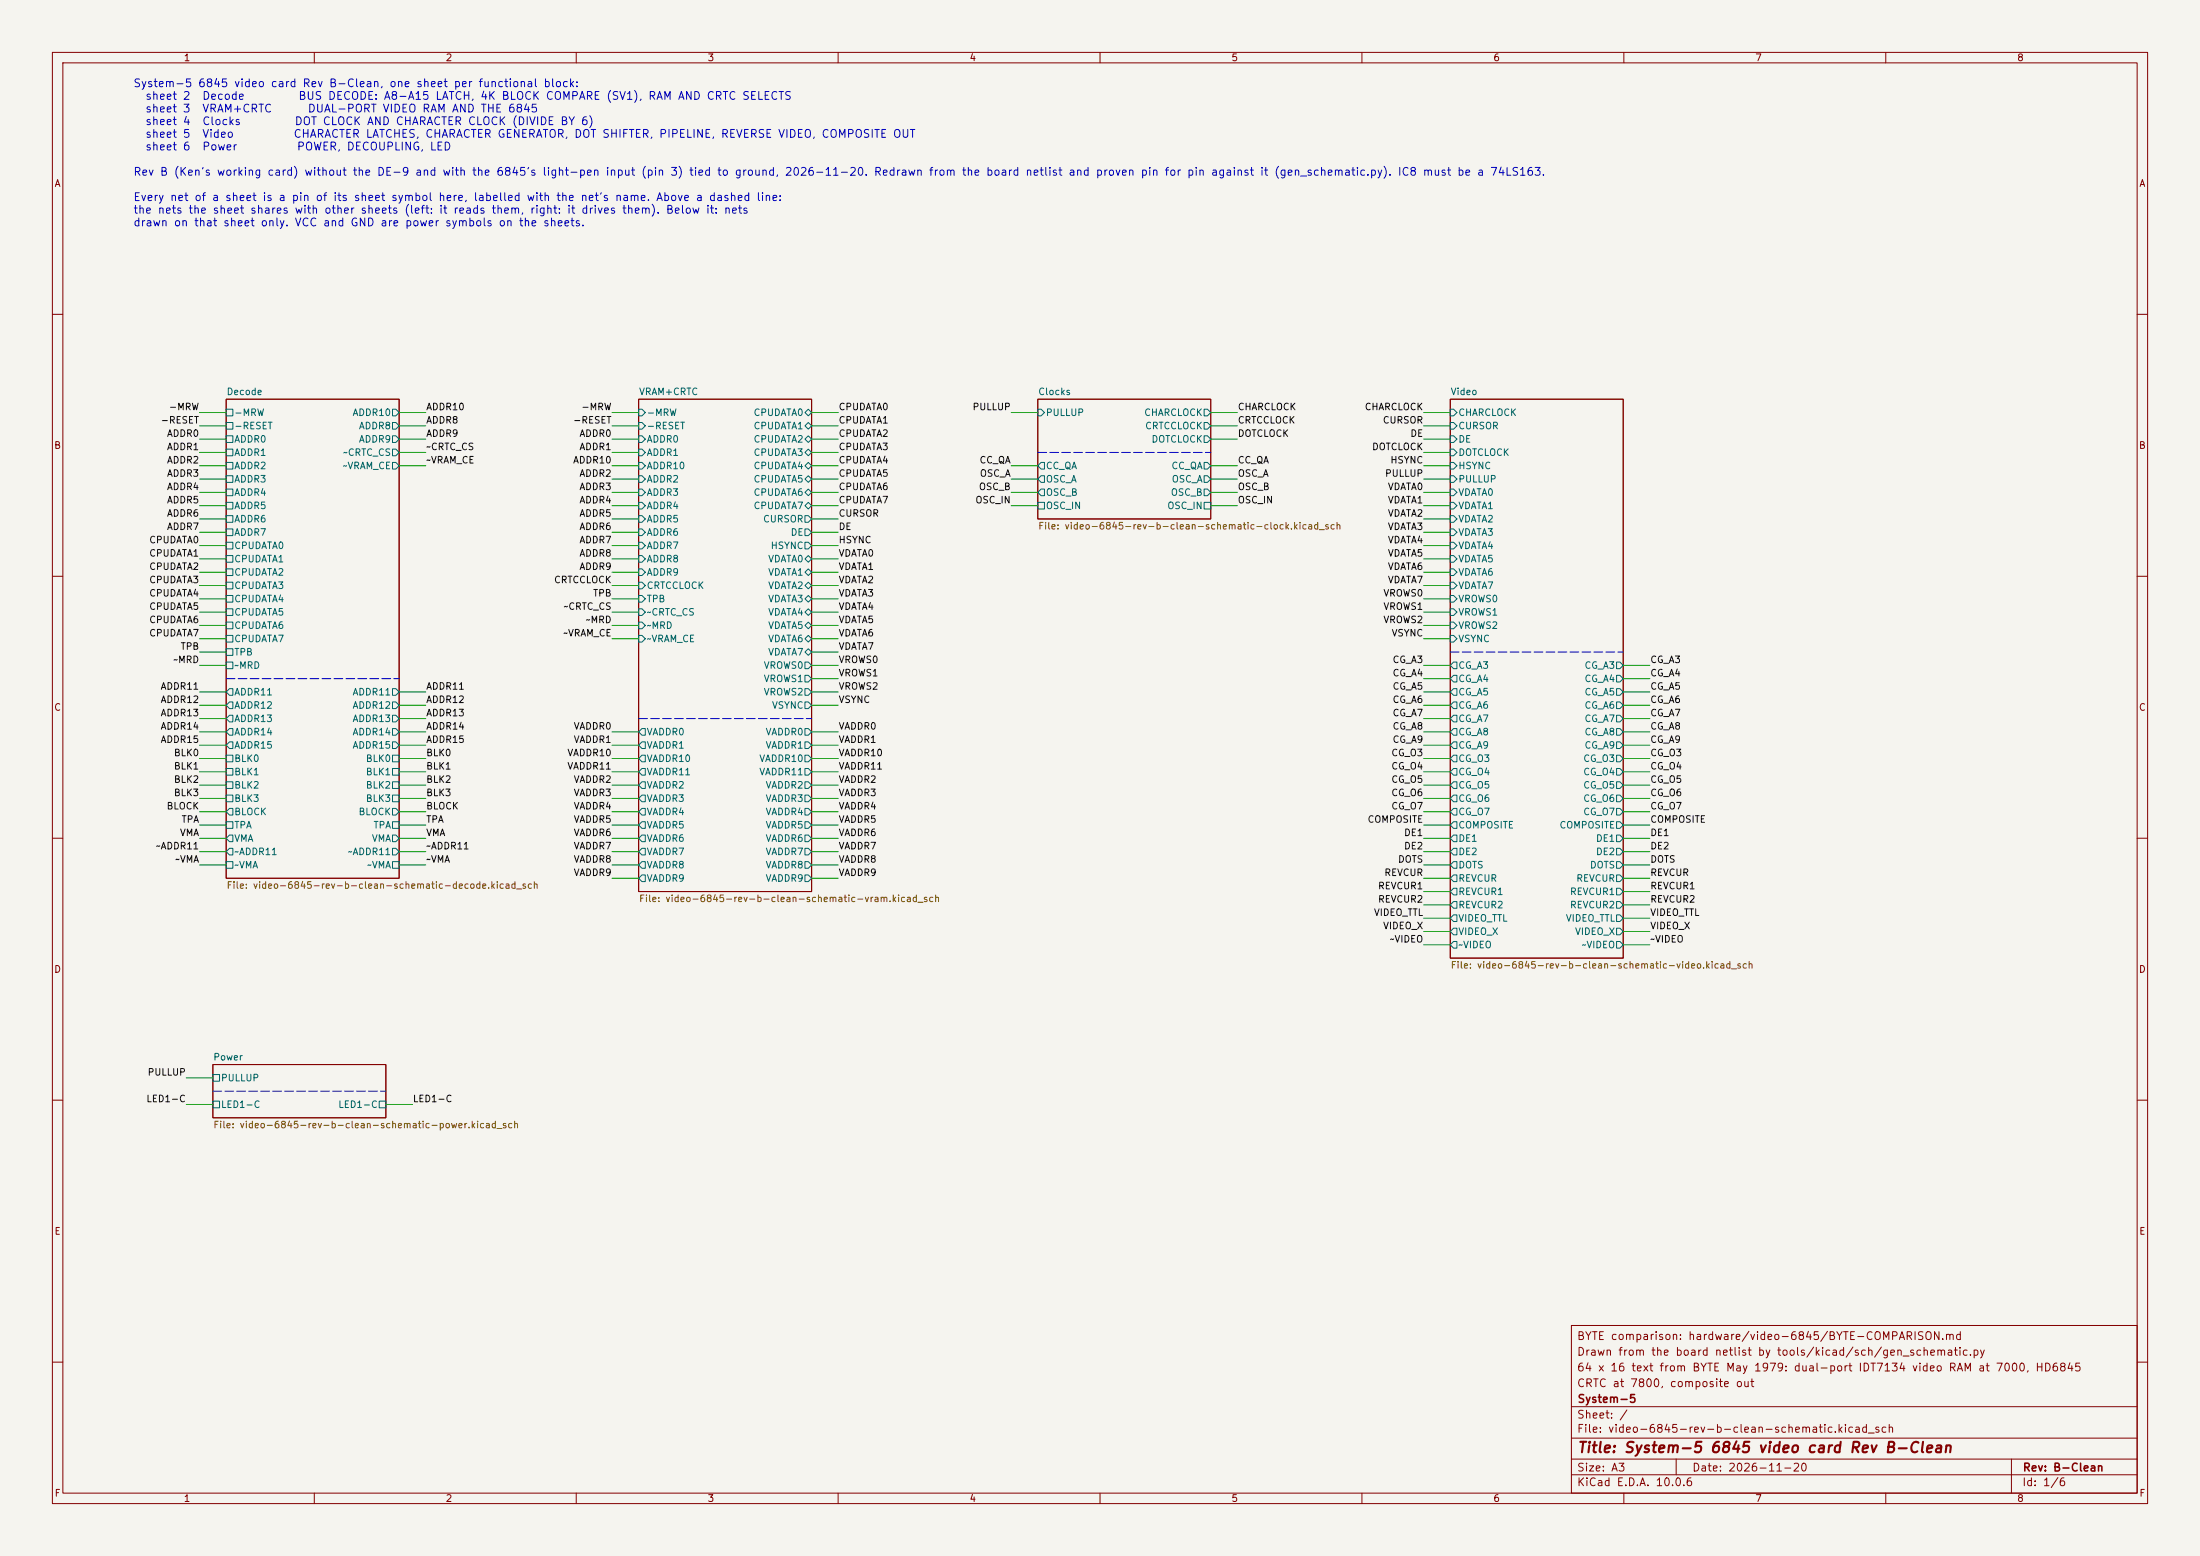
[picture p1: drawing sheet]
<svg xmlns="http://www.w3.org/2000/svg" width="420mm" height="297mm" viewBox="0 0 420 297" stroke-linecap="round" stroke-linejoin="round" font-family="sans-serif">
<path d="M0 0h420v297h-420z" fill="#f5f4ef" stroke="#f5f4ef" stroke-width=".19"/>
<g fill="none" stroke="#840000" stroke-width=".19">
<path d="M10 10h400v277h-400zM12 12h396v273h-396zM60 10v2M110 10v2M160 10v2M210 10v2M260 10v2M310 10v2M360 10v2M10 60h2M43.2 76.2h33v91.4h-33zM121.9 76.2h33v94h-33z"/>
<path d="M198.1 76.2h33v22.9h-33zM276.9 76.2h33v106.7h-33zM408 60h2M10 110h2M408 110h2M10 160h2M408 160h2M10 210h2M40.6 203.2h33.1v10.2h-33.1zM408 210h2M300 253h108v32h-108zM10 260h2"/>
<path d="M300 278.5h108M300 274.5h108M300 268.5h108M320 278.5v3M384 278.5v6.5M408 260h2M60 285v2M110 285v2M160 285v2M210 285v2M260 285v2M300 281.5h108"/>
<path d="M310 285v2M360 285v2"/>
</g>
<g fill="none" stroke="#006464" stroke-width=".19">
<path d="M43.2 78.1h1.2v1.3h-1.2zM74.9 78.1h.7l.6 .6-.6 .7h-.7zM121.9 78.1h.7l.6 .6-.6 .7h-.7zM153.7 78.7l.6-.6 .6 .6-.6 .7zM198.1 78.1h.7l.6 .6-.6 .7h-.7zM229.9 78.1h.6l.6 .6-.6 .7h-.6zM276.9 78.1h.6l.6 .6-.6 .7h-.6zM43.2 80.6h1.2v1.3h-1.2zM43.2 83.2h1.2v1.3h-1.2zM43.2 85.7h1.2v1.3h-1.2zM43.2 88.3h1.2v1.2h-1.2zM43.2 90.8h1.2v1.3h-1.2z"/>
<path d="M43.2 93.3h1.2v1.3h-1.2zM43.2 95.9h1.2v1.3h-1.2zM43.2 98.4h1.2v1.3h-1.2zM74.9 80.6h.7l.6 .7-.6 .6h-.7zM74.9 83.2h.7l.6 .6-.6 .7h-.7zM74.9 85.7h.7l.6 .7-.6 .6h-.7zM74.9 88.3h.7l.6 .6-.6 .6h-.7zM121.9 80.6h.7l.6 .7-.6 .6h-.7zM121.9 83.2h.7l.6 .6-.6 .7h-.7zM121.9 85.7h.7l.6 .7-.6 .6h-.7zM121.9 88.3h.7l.6 .6-.6 .6h-.7zM121.9 90.8h.7l.6 .6-.6 .7h-.7z"/>
<path d="M121.9 93.3h.7l.6 .7-.6 .6h-.7zM121.9 95.9h.7l.6 .6-.6 .7h-.7zM121.9 98.4h.7l.6 .7-.6 .6h-.7zM153.7 81.3l.6-.7 .6 .7-.6 .6zM153.7 86.4l.6-.7 .6 .7-.6 .6zM153.7 88.9l.6-.6 .6 .6-.6 .6zM153.7 91.4l.6-.6 .6 .6-.6 .7zM153.7 94l.6-.7 .6 .7-.6 .6zM153.7 96.5l.6-.6 .6 .6-.6 .7zM153.7 98.4h.6l.6 .7-.6 .6h-.6zM154.3 83.2l.6 .6-.6 .7-.6-.7zM198.1 91.4l.7-.6h.6v1.3h-.6z"/>
<path d="M198.1 94l.7-.7h.6v1.3h-.6zM198.1 95.9h1.3v1.3h-1.3zM198.8 88.3h.6v1.2h-.6l-.7-.6zM229.9 80.6h.6l.6 .7-.6 .6h-.6zM229.9 83.2h.6l.6 .6-.6 .7h-.6zM229.9 88.3h.6l.6 .6-.6 .6h-.6zM229.9 90.8h.6l.6 .6-.6 .7h-.6zM229.9 93.3h.6l.6 .7-.6 .6h-.6zM229.9 95.9h1.2v1.3h-1.2zM276.9 80.6h.6l.6 .7-.6 .6h-.6zM276.9 83.2h.6l.6 .6-.6 .7h-.6zM276.9 85.7h.6l.6 .7-.6 .6h-.6z"/>
<path d="M276.9 88.3h.6l.6 .6-.6 .6h-.6zM276.9 90.8h.6l.6 .6-.6 .7h-.6zM276.9 93.3h.6l.6 .7-.6 .6h-.6zM276.9 95.9h.6l.6 .6-.6 .7h-.6zM276.9 98.4h.6l.6 .7-.6 .6h-.6zM43.2 101h1.2v1.2h-1.2zM43.2 103.5h1.2v1.3h-1.2zM43.2 106h1.2v1.3h-1.2zM43.2 108.6h1.2v1.3h-1.2zM43.2 111.1h1.2v1.3h-1.2zM43.2 113.7h1.2v1.2h-1.2zM43.2 116.2h1.2v1.3h-1.2z"/>
<path d="M43.2 118.7h1.2v1.3h-1.2zM121.9 101h.7l.6 .6-.6 .6h-.7zM121.9 103.5h.7l.6 .6-.6 .7h-.7zM121.9 106h.7l.6 .7-.6 .6h-.7zM121.9 108.6h.7l.6 .6-.6 .7h-.7zM121.9 111.1h.7l.6 .7-.6 .6h-.7zM121.9 113.7h.7l.6 .6-.6 .6h-.7zM121.9 116.2h.7l.6 .6-.6 .7h-.7zM121.9 118.7h.7l.6 .7-.6 .6h-.7zM153.7 101h.6l.6 .6-.6 .6h-.6zM153.7 103.5h.6l.6 .6-.6 .7h-.6zM153.7 106.7l.6-.7 .6 .7-.6 .6z"/>
<path d="M153.7 109.2l.6-.6 .6 .6-.6 .7zM153.7 111.8l.6-.7 .6 .7-.6 .6zM153.7 114.3l.6-.6 .6 .6-.6 .6zM153.7 116.8l.6-.6 .6 .6-.6 .7zM153.7 119.4l.6-.7 .6 .7-.6 .6zM276.9 101h.6l.6 .6-.6 .6h-.6zM276.9 103.5h.6l.6 .6-.6 .7h-.6zM276.9 106h.6l.6 .7-.6 .6h-.6zM276.9 108.6h.6l.6 .6-.6 .7h-.6zM276.9 111.1h.6l.6 .7-.6 .6h-.6zM276.9 113.7h.6l.6 .6-.6 .6h-.6zM276.9 116.2h.6l.6 .6-.6 .7h-.6z"/>
<path d="M276.9 118.7h.6l.6 .7-.6 .6h-.6zM43.2 121.3h1.2v1.3h-1.2zM43.2 123.8h1.2v1.3h-1.2zM43.2 126.4h1.2v1.2h-1.2zM43.8 131.4h.6v1.3h-.6l-.6-.6zM43.8 134h.6v1.3h-.6l-.6-.7zM43.8 136.5h.6v1.3h-.6l-.6-.6zM43.8 139.1h.6v1.2h-.6l-.6-.6zM74.9 131.4h.7l.6 .7-.6 .6h-.7zM74.9 134h.7l.6 .6-.6 .7h-.7zM74.9 136.5h.7l.6 .7-.6 .6h-.7zM74.9 139.1h.7l.6 .6-.6 .6h-.7z"/>
<path d="M121.9 121.3h.7l.6 .6-.6 .7h-.7zM122.6 139.1h.6v1.2h-.6l-.7-.6zM153.7 121.9l.6-.6 .6 .6-.6 .7zM153.7 126.4h.6l.6 .6-.6 .6h-.6zM153.7 128.9h.6l.6 .6-.6 .7h-.6zM153.7 131.4h.6l.6 .7-.6 .6h-.6zM153.7 134h.6l.6 .6-.6 .7h-.6zM153.7 139.1h.6l.6 .6-.6 .6h-.6zM154.3 123.8l.6 .7-.6 .6-.6-.6zM276.9 121.3h.6l.6 .6-.6 .7h-.6zM277.5 126.4h.6v1.2h-.6l-.6-.6zM277.5 128.9h.6v1.3h-.6l-.6-.7z"/>
<path d="M277.5 131.4h.6v1.3h-.6l-.6-.6zM277.5 134h.6v1.3h-.6l-.6-.7zM277.5 136.5h.6v1.3h-.6l-.6-.6zM277.5 139.1h.6v1.2h-.6l-.6-.6zM308.6 126.4h.6l.7 .6-.7 .6h-.6zM308.6 128.9h.6l.7 .6-.7 .7h-.6zM308.6 131.4h.6l.7 .7-.7 .6h-.6zM308.6 134h.6l.7 .6-.7 .7h-.6zM308.6 136.5h.6l.7 .7-.7 .6h-.6zM308.6 139.1h.6l.7 .6-.7 .6h-.6zM43.2 144.1h1.2v1.3h-1.2zM43.2 146.7h1.2v1.3h-1.2z"/>
<path d="M43.2 149.2h1.2v1.3h-1.2zM43.2 151.8h1.2v1.2h-1.2zM43.2 156.8h1.2v1.3h-1.2zM43.8 141.6h.6v1.3h-.6l-.6-.7zM43.8 154.3h.6v1.3h-.6l-.6-.7zM43.8 159.4h.6v1.3h-.6l-.6-.7zM74.9 141.6h.7l.6 .6-.6 .7h-.7zM74.9 144.1h1.3v1.3h-1.3zM74.9 146.7h1.3v1.3h-1.3zM74.9 149.2h1.3v1.3h-1.3zM74.9 151.8h1.3v1.2h-1.3zM74.9 154.3h.7l.6 .6-.6 .7h-.7z"/>
<path d="M74.9 156.8h1.3v1.3h-1.3zM74.9 159.4h.7l.6 .6-.6 .7h-.7zM121.9 142.2l.7-.6h.6v1.3h-.6zM121.9 154.9l.7-.6h.6v1.3h-.6zM122.6 144.1h.6v1.3h-.6l-.7-.6zM122.6 146.7h.6v1.3h-.6l-.7-.7zM122.6 149.2h.6v1.3h-.6l-.7-.6zM122.6 151.8h.6v1.2h-.6l-.7-.6zM122.6 156.8h.6v1.3h-.6l-.7-.6zM122.6 159.4h.6v1.3h-.6l-.7-.7zM153.7 141.6h.6l.6 .6-.6 .7h-.6zM153.7 144.1h.6l.6 .7-.6 .6h-.6z"/>
<path d="M153.7 146.7h.6l.6 .6-.6 .7h-.6zM153.7 149.2h.6l.6 .7-.6 .6h-.6zM153.7 151.8h.6l.6 .6-.6 .6h-.6zM153.7 154.3h.6l.6 .6-.6 .7h-.6zM153.7 156.8h.6l.6 .7-.6 .6h-.6zM153.7 159.4h.6l.6 .6-.6 .7h-.6zM277.5 141.6h.6v1.3h-.6l-.6-.7zM277.5 144.1h.6v1.3h-.6l-.6-.6zM277.5 146.7h.6v1.3h-.6l-.6-.7zM277.5 149.2h.6v1.3h-.6l-.6-.6zM277.5 151.8h.6v1.2h-.6l-.6-.6zM277.5 154.3h.6v1.3h-.6l-.6-.7z"/>
<path d="M277.5 156.8h.6v1.3h-.6l-.6-.6zM277.5 159.4h.6v1.3h-.6l-.6-.7zM308.6 141.6h.6l.7 .6-.7 .7h-.6zM308.6 144.1h.6l.7 .7-.7 .6h-.6zM308.6 146.7h.6l.7 .6-.7 .7h-.6zM308.6 149.2h.6l.7 .7-.7 .6h-.6zM308.6 151.8h.6l.7 .6-.7 .6h-.6zM308.6 154.3h.6l.7 .6-.7 .7h-.6zM308.6 156.8h.6l.7 .7-.7 .6h-.6zM308.6 159.4h.6l.7 .6-.7 .7h-.6zM43.2 164.5h1.2v1.2h-1.2zM43.8 161.9h.6v1.3h-.6l-.6-.6z"/>
<path d="M74.9 161.9h.7l.6 .7-.6 .6h-.7zM74.9 164.5h1.3v1.2h-1.3zM122.6 161.9h.6v1.3h-.6l-.7-.6zM122.6 164.5h.6v1.2h-.6l-.7-.6zM122.6 167h.6v1.3h-.6l-.7-.7zM153.7 161.9h.6l.6 .7-.6 .6h-.6zM153.7 164.5h.6l.6 .6-.6 .6h-.6zM153.7 167h.6l.6 .6-.6 .7h-.6zM277.5 161.9h.6v1.3h-.6l-.6-.6zM277.5 164.5h.6v1.2h-.6l-.6-.6zM277.5 167h.6v1.3h-.6l-.6-.7zM277.5 169.5h.6v1.3h-.6l-.6-.6z"/>
<path d="M277.5 172.1h.6v1.3h-.6l-.6-.7zM277.5 174.6h.6v1.3h-.6l-.6-.6zM277.5 177.2h.6v1.2h-.6l-.6-.6zM277.5 179.7h.6v1.3h-.6l-.6-.7zM308.6 161.9h.6l.7 .7-.7 .6h-.6zM308.6 164.5h.6l.7 .6-.7 .6h-.6zM308.6 167h.6l.7 .6-.7 .7h-.6zM308.6 169.5h.6l.7 .7-.7 .6h-.6zM308.6 172.1h.6l.7 .6-.7 .7h-.6zM308.6 174.6h.6l.7 .7-.7 .6h-.6zM308.6 177.2h.6l.7 .6-.7 .6h-.6zM308.6 179.7h.6l.7 .6-.7 .7h-.6z"/>
<path d="M40.6 205.1h1.3v1.3h-1.3zM40.6 210.2h1.3v1.3h-1.3zM72.4 210.2h1.3v1.3h-1.3z"/>
</g>
<path d="M198.1 86.4h33M43.2 129.5h33M121.9 137.2h33M276.9 124.5h33M40.6 208.3h33.1" fill="none" stroke="#0000c2" stroke-width=".19" stroke-dasharray="1.7 .6"/>
<g fill="none" stroke="#009600" stroke-width=".19">
<path d="M38.1 78.7h5.1M76.2 78.7h5.1M116.8 78.7h5.1M154.9 78.7h5.1M193 78.7h5.1M231.1 78.7h5.1M271.8 78.7h5.1M38.1 99.1h5.1M38.1 96.5h5.1M38.1 94h5.1M38.1 91.4h5.1M38.1 88.9h5.1"/>
<path d="M38.1 86.4h5.1M38.1 83.8h5.1M38.1 81.3h5.1M76.2 88.9h5.1M76.2 86.4h5.1M76.2 83.8h5.1M76.2 81.3h5.1M116.8 99.1h5.1M116.8 96.5h5.1M116.8 94h5.1M116.8 91.4h5.1M116.8 88.9h5.1"/>
<path d="M116.8 86.4h5.1M116.8 83.8h5.1M116.8 81.3h5.1M154.9 99.1h5.1M154.9 96.5h5.1M154.9 94h5.1M154.9 91.4h5.1M154.9 88.9h5.1M154.9 86.4h5.1M154.9 83.8h5.1M154.9 81.3h5.1M193 96.5h5.1"/>
<path d="M193 94h5.1M193 91.4h5.1M193 88.9h5.1M231.1 96.5h5.1M231.1 94h5.1M231.1 91.4h5.1M231.1 88.9h5.1M231.1 83.8h5.1M231.1 81.3h5.1M271.8 99.1h5.1M271.8 96.5h5.1M271.8 94h5.1"/>
<path d="M271.8 91.4h5.1M271.8 88.9h5.1M271.8 86.4h5.1M271.8 83.8h5.1M271.8 81.3h5.1M38.1 119.4h5.1M38.1 114.3h5.1M38.1 111.8h5.1M38.1 109.2h5.1M38.1 106.7h5.1M38.1 101.6h5.1M38.1 104.1h5.1"/>
<path d="M38.1 116.8h5.1M116.8 119.4h5.1M116.8 114.3h5.1M116.8 111.8h5.1M116.8 109.2h5.1M116.8 106.7h5.1M116.8 101.6h5.1M116.8 104.1h5.1M116.8 116.8h5.1M154.9 119.4h5.1M154.9 114.3h5.1M154.9 111.8h5.1"/>
<path d="M154.9 109.2h5.1M154.9 106.7h5.1M154.9 101.6h5.1M154.9 104.1h5.1M154.9 116.8h5.1M271.8 119.4h5.1M271.8 114.3h5.1M271.8 111.8h5.1M271.8 109.2h5.1M271.8 106.7h5.1M271.8 101.6h5.1M271.8 104.1h5.1"/>
<path d="M271.8 116.8h5.1M38.1 121.9h5.1M38.1 124.5h5.1M38.1 127h5.1M38.1 132.1h5.1M38.1 134.6h5.1M38.1 139.7h5.1M38.1 137.2h5.1M76.2 132.1h5.1M76.2 134.6h5.1M76.2 139.7h5.1M76.2 137.2h5.1"/>
<path d="M116.8 121.9h5.1M116.8 139.7h5.1M154.9 121.9h5.1M154.9 124.5h5.1M154.9 127h5.1M154.9 129.5h5.1M154.9 132.1h5.1M154.9 134.6h5.1M154.9 139.7h5.1M271.8 121.9h5.1M271.8 127h5.1M271.8 129.5h5.1"/>
<path d="M271.8 132.1h5.1M271.8 134.6h5.1M271.8 139.7h5.1M271.8 137.2h5.1M309.9 127h5.1M309.9 129.5h5.1M309.9 132.1h5.1M309.9 134.6h5.1M309.9 139.7h5.1M309.9 137.2h5.1M38.1 142.2h5.1M38.1 144.8h5.1"/>
<path d="M38.1 147.3h5.1M38.1 149.9h5.1M38.1 152.4h5.1M38.1 154.9h5.1M38.1 157.5h5.1M76.2 142.2h5.1M76.2 144.8h5.1M76.2 147.3h5.1M76.2 149.9h5.1M76.2 152.4h5.1M76.2 154.9h5.1M76.2 157.5h5.1"/>
<path d="M116.8 142.2h5.1M116.8 144.8h5.1M116.8 147.3h5.1M116.8 149.9h5.1M116.8 152.4h5.1M116.8 154.9h5.1M116.8 157.5h5.1M154.9 142.2h5.1M154.9 144.8h5.1M154.9 147.3h5.1M154.9 149.9h5.1M154.9 152.4h5.1"/>
<path d="M154.9 154.9h5.1M154.9 157.5h5.1M271.8 142.2h5.1M271.8 144.8h5.1M271.8 147.3h5.1M271.8 149.9h5.1M271.8 152.4h5.1M271.8 154.9h5.1M271.8 157.5h5.1M309.9 142.2h5.1M309.9 144.8h5.1M309.9 147.3h5.1"/>
<path d="M309.9 149.9h5.1M309.9 152.4h5.1M309.9 154.9h5.1M309.9 157.5h5.1M38.1 160h5.1M38.1 162.6h5.1M38.1 165.1h5.1M76.2 160h5.1M76.2 162.6h5.1M76.2 165.1h5.1M116.8 160h5.1M116.8 162.6h5.1"/>
<path d="M116.8 165.1h5.1M116.8 167.6h5.1M154.9 160h5.1M154.9 162.6h5.1M154.9 165.1h5.1M154.9 167.6h5.1M271.8 160h5.1M271.8 162.6h5.1M271.8 165.1h5.1M271.8 167.6h5.1M271.8 170.2h5.1M271.8 172.7h5.1"/>
<path d="M271.8 175.3h5.1M271.8 177.8h5.1M309.9 160h5.1M309.9 162.6h5.1M309.9 165.1h5.1M309.9 167.6h5.1M309.9 170.2h5.1M309.9 172.7h5.1M309.9 175.3h5.1M309.9 177.8h5.1M271.8 180.3h5.1M309.9 180.3h5.1"/>
<path d="M35.6 210.8h5M35.6 205.7h5M73.7 210.8h5"/>
</g>
<text font-size="2" fill="#840000" x="301" y="277.8">Title: System-5 6845 video card Rev B-Clean</text>
<g font-size="1.5" fill="#0000c2">
<text x="25.4" y="17">System-5 6845 video card Rev B-Clean, one sheet per functional block:</text>
<text x="27.6" y="19.4">sheet 2</text>
<text x="27.6" y="21.8">sheet 3</text>
<text x="38.5" y="19.4">Decode</text>
<text x="38.5" y="21.8">VRAM+CRTC</text>
<text x="56.9" y="19.4">BUS DECODE: A8-A15 LATCH, 4K BLOCK COMPARE (SV1), RAM AND CRTC SELECTS</text>
<text x="58.6" y="21.8">DUAL-PORT VIDEO RAM AND THE 6845</text>
<text x="27.6" y="24.3">sheet 4</text>
<text x="27.6" y="26.7">sheet 5</text>
<text x="27.6" y="29.1">sheet 6</text>
<text x="38.5" y="24.3">Clocks</text>
<text x="38.5" y="26.7">Video</text>
<text x="38.5" y="29.1">Power</text>
<text x="55.9" y="26.7">CHARACTER LATCHES, CHARACTER GENERATOR, DOT SHIFTER, PIPELINE, REVERSE VIDEO, COMPOSITE OUT</text>
<text x="56.1" y="24.3">DOT CLOCK AND CHARACTER CLOCK (DIVIDE BY 6)</text>
<text x="56.6" y="29.1">POWER, DECOUPLING, LED</text>
<text x="25.4" y="33.9">Rev B (Ken's working card) without the DE-9 and with the 6845's light-pen input (pin 3) tied to ground, 2026-11-20. Redrawn from the board netlist and proven pin for pin against it (gen_schematic.py). IC8 must be a 74LS163.</text>
<text x="25.4" y="38.7">Every net of a sheet is a pin of its sheet symbol here, labelled with the net's name. Above a dashed line:</text>
<text x="25.4" y="41.2">the nets the sheet shares with other sheets (left: it reads them, right: it drives them). Below it: nets</text>
<text x="25.4" y="43.6">drawn on that sheet only. VCC and GND are power symbols on the sheets.</text>
</g>
<g font-size="1.5" fill="#840000">
<text x="300.9" y="256.1">BYTE comparison: hardware/video-6845/BYTE-COMPARISON.md</text>
<text x="300.9" y="262.1">64 x 16 text from BYTE May 1979: dual-port IDT7134 video RAM at 7000, HD6845</text>
<text x="300.9" y="259.1">Drawn from the board netlist by tools/kicad/sch/gen_schematic.py</text>
<text x="300.9" y="265.1">CRTC at 7800, composite out</text>
<text x="301" y="268.1">System-5</text>
<text x="300.9" y="273.8">File: video-6845-rev-b-clean-schematic.kicad_sch</text>
<text x="300.9" y="271.1">Sheet: /</text>
<text x="300.9" y="281.2">Size: A3</text>
<text x="322.9" y="281.2">Date: 2026-11-20</text>
<text x="386" y="281.2">Rev: B-Clean</text>
<text x="300.9" y="284">KiCad E.D.A. 10.0.6</text>
<text x="385.9" y="284">Id: 1/6</text>
</g>
<g font-size="1.3" fill="#840000">
<text x="35" y="12">1</text>
<text x="85" y="12">2</text>
<text x="135" y="12">3</text>
<text x="185" y="12">4</text>
<text x="235" y="12">5</text>
<text x="285" y="12">6</text>
<text x="335" y="12">7</text>
<text x="385" y="12">8</text>
<text x="10.3" y="36">A</text>
<text x="408.3" y="36">A</text>
<text x="10.2" y="86">B</text>
<text x="408.2" y="86">B</text>
<text x="10.2" y="136">C</text>
<text x="408.2" y="136">C</text>
<text x="10.2" y="186">D</text>
<text x="408.2" y="186">D</text>
<text x="10.3" y="236">E</text>
<text x="408.3" y="236">E</text>
<text x="10.3" y="286">F</text>
<text x="35" y="287">1</text>
<text x="85" y="287">2</text>
<text x="135" y="287">3</text>
<text x="185" y="287">4</text>
<text x="235" y="287">5</text>
<text x="285" y="287">6</text>
<text x="335" y="287">7</text>
<text x="385" y="287">8</text>
<text x="408.3" y="286">F</text>
</g>
<g font-size="1.3" fill="#006464">
<text x="43.2" y="75.7">Decode</text>
<text x="121.9" y="75.7">VRAM+CRTC</text>
<text x="198.1" y="75.7">Clocks</text>
<text x="276.8" y="75.7">Video</text>
<text x="44.6" y="79.7">-MRW</text>
<text x="44.6" y="82.2">-RESET</text>
<text x="67.2" y="79.7">ADDR10</text>
<text x="68.4" y="82.2">ADDR8</text>
<text x="123.4" y="79.7">-MRW</text>
<text x="123.4" y="82.2">-RESET</text>
<text x="143.8" y="79.7">CPUDATA0</text>
<text x="143.8" y="82.2">CPUDATA1</text>
<text x="199.6" y="79.7">PULLUP</text>
<text x="218.3" y="79.7">CHARCLOCK</text>
<text x="218.5" y="82.2">CRTCCLOCK</text>
<text x="278.3" y="79.7">CHARCLOCK</text>
<text x="278.3" y="82.2">CURSOR</text>
<text x="44.6" y="84.8">ADDR0</text>
<text x="44.6" y="87.3">ADDR1</text>
<text x="44.6" y="89.9">ADDR2</text>
<text x="65.3" y="89.9">~VRAM_CE</text>
<text x="65.4" y="87.3">~CRTC_CS</text>
<text x="68.4" y="84.8">ADDR9</text>
<text x="123.4" y="84.8">ADDR0</text>
<text x="123.4" y="87.3">ADDR1</text>
<text x="123.4" y="89.9">ADDR10</text>
<text x="143.8" y="84.8">CPUDATA2</text>
<text x="143.8" y="87.3">CPUDATA3</text>
<text x="143.8" y="89.9">CPUDATA4</text>
<text x="199.6" y="89.9">CC_QA</text>
<text x="219.7" y="84.8">DOTCLOCK</text>
<text x="223.5" y="89.9">CC_QA</text>
<text x="278.3" y="84.8">DE</text>
<text x="278.3" y="87.3">DOTCLOCK</text>
<text x="278.3" y="89.9">HSYNC</text>
<text x="44.6" y="92.4">ADDR3</text>
<text x="44.6" y="94.9">ADDR4</text>
<text x="123.4" y="92.4">ADDR2</text>
<text x="123.4" y="94.9">ADDR3</text>
<text x="143.8" y="92.4">CPUDATA5</text>
<text x="143.8" y="94.9">CPUDATA6</text>
<text x="199.6" y="92.4">OSC_A</text>
<text x="199.6" y="94.9">OSC_B</text>
<text x="223.4" y="94.9">OSC_B</text>
<text x="223.6" y="92.4">OSC_A</text>
<text x="278.3" y="92.4">PULLUP</text>
<text x="278.3" y="94.9">VDATA0</text>
<text x="44.6" y="97.5">ADDR5</text>
<text x="44.6" y="100">ADDR6</text>
<text x="123.4" y="97.5">ADDR4</text>
<text x="123.4" y="100">ADDR5</text>
<text x="143.8" y="97.5">CPUDATA7</text>
<text x="145.6" y="100">CURSOR</text>
<text x="199.6" y="97.5">OSC_IN</text>
<text x="222.7" y="97.5">OSC_IN</text>
<text x="278.3" y="97.5">VDATA1</text>
<text x="278.3" y="100">VDATA2</text>
<text x="44.6" y="102.6">ADDR7</text>
<text x="44.6" y="105.1">CPUDATA0</text>
<text x="44.6" y="107.6">CPUDATA1</text>
<text x="123.4" y="102.6">ADDR6</text>
<text x="123.4" y="105.1">ADDR7</text>
<text x="123.4" y="107.6">ADDR8</text>
<text x="146.5" y="107.6">VDATA0</text>
<text x="147" y="105.1">HSYNC</text>
<text x="150.8" y="102.6">DE</text>
<text x="278.3" y="102.6">VDATA3</text>
<text x="278.3" y="105.1">VDATA4</text>
<text x="278.3" y="107.6">VDATA5</text>
<text x="44.6" y="110.2">CPUDATA2</text>
<text x="44.6" y="112.7">CPUDATA3</text>
<text x="123.4" y="110.2">ADDR9</text>
<text x="123.4" y="112.7">CRTCCLOCK</text>
<text x="146.5" y="110.2">VDATA1</text>
<text x="146.5" y="112.7">VDATA2</text>
<text x="278.3" y="110.2">VDATA6</text>
<text x="278.3" y="112.7">VDATA7</text>
<text x="44.6" y="115.3">CPUDATA4</text>
<text x="44.6" y="117.8">CPUDATA5</text>
<text x="123.4" y="115.3">TPB</text>
<text x="123.4" y="117.8">~CRTC_CS</text>
<text x="146.5" y="115.3">VDATA3</text>
<text x="146.5" y="117.8">VDATA4</text>
<text x="278.3" y="115.3">VROWS0</text>
<text x="278.3" y="117.8">VROWS1</text>
<text x="44.6" y="120.3">CPUDATA6</text>
<text x="44.6" y="122.9">CPUDATA7</text>
<text x="44.6" y="125.4">TPB</text>
<text x="123.4" y="120.3">~MRD</text>
<text x="123.4" y="122.9">~VRAM_CE</text>
<text x="146.5" y="120.3">VDATA5</text>
<text x="146.5" y="122.9">VDATA6</text>
<text x="146.5" y="125.4">VDATA7</text>
<text x="278.3" y="120.3">VROWS2</text>
<text x="278.3" y="122.9">VSYNC</text>
<text x="44.6" y="128">~MRD</text>
<text x="145.7" y="128">VROWS0</text>
<text x="145.7" y="130.5">VROWS1</text>
<text x="278.3" y="128">CG_A3</text>
<text x="278.3" y="130.5">CG_A4</text>
<text x="302.4" y="128">CG_A3</text>
<text x="302.4" y="130.5">CG_A4</text>
<text x="44.6" y="133">ADDR11</text>
<text x="44.6" y="135.6">ADDR12</text>
<text x="67.2" y="133">ADDR11</text>
<text x="67.2" y="135.6">ADDR12</text>
<text x="145.7" y="133">VROWS2</text>
<text x="147.3" y="135.6">VSYNC</text>
<text x="278.3" y="133">CG_A5</text>
<text x="278.3" y="135.6">CG_A6</text>
<text x="302.4" y="133">CG_A5</text>
<text x="302.4" y="135.6">CG_A6</text>
<text x="44.6" y="138.1">ADDR13</text>
<text x="44.6" y="140.7">ADDR14</text>
<text x="44.6" y="143.2">ADDR15</text>
<text x="67.2" y="138.1">ADDR13</text>
<text x="67.2" y="140.7">ADDR14</text>
<text x="67.2" y="143.2">ADDR15</text>
<text x="123.4" y="140.7">VADDR0</text>
<text x="123.4" y="143.2">VADDR1</text>
<text x="146.1" y="140.7">VADDR0</text>
<text x="146.1" y="143.2">VADDR1</text>
<text x="278.3" y="138.1">CG_A7</text>
<text x="278.3" y="140.7">CG_A8</text>
<text x="278.3" y="143.2">CG_A9</text>
<text x="302.4" y="138.1">CG_A7</text>
<text x="302.4" y="140.7">CG_A8</text>
<text x="302.4" y="143.2">CG_A9</text>
<text x="44.6" y="145.7">BLK0</text>
<text x="44.6" y="148.3">BLK1</text>
<text x="69.7" y="145.7">BLK0</text>
<text x="69.7" y="148.3">BLK1</text>
<text x="123.4" y="145.7">VADDR10</text>
<text x="123.4" y="148.3">VADDR11</text>
<text x="144.8" y="145.7">VADDR10</text>
<text x="144.8" y="148.3">VADDR11</text>
<text x="278.3" y="145.7">CG_O3</text>
<text x="278.3" y="148.3">CG_O4</text>
<text x="302.1" y="145.7">CG_O3</text>
<text x="302.1" y="148.3">CG_O4</text>
<text x="44.6" y="150.8">BLK2</text>
<text x="44.6" y="153.4">BLK3</text>
<text x="44.6" y="155.9">BLOCK</text>
<text x="68.3" y="155.9">BLOCK</text>
<text x="69.7" y="150.8">BLK2</text>
<text x="69.7" y="153.4">BLK3</text>
<text x="123.4" y="150.8">VADDR2</text>
<text x="123.4" y="153.4">VADDR3</text>
<text x="123.4" y="155.9">VADDR4</text>
<text x="146.1" y="150.8">VADDR2</text>
<text x="146.1" y="153.4">VADDR3</text>
<text x="146.1" y="155.9">VADDR4</text>
<text x="278.3" y="150.8">CG_O5</text>
<text x="278.3" y="153.4">CG_O6</text>
<text x="278.3" y="155.9">CG_O7</text>
<text x="302.1" y="150.8">CG_O5</text>
<text x="302.1" y="153.4">CG_O6</text>
<text x="302.1" y="155.9">CG_O7</text>
<text x="44.6" y="158.4">TPA</text>
<text x="44.6" y="161">VMA</text>
<text x="70.9" y="161">VMA</text>
<text x="71.2" y="158.4">TPA</text>
<text x="123.4" y="158.4">VADDR5</text>
<text x="123.4" y="161">VADDR6</text>
<text x="146.1" y="158.4">VADDR5</text>
<text x="146.1" y="161">VADDR6</text>
<text x="278.3" y="158.4">COMPOSITE</text>
<text x="278.3" y="161">DE1</text>
<text x="297.6" y="158.4">COMPOSITE</text>
<text x="304.6" y="161">DE1</text>
<text x="44.6" y="163.5">~ADDR11</text>
<text x="44.6" y="166.1">~VMA</text>
<text x="66.3" y="163.5">~ADDR11</text>
<text x="70" y="166.1">~VMA</text>
<text x="123.4" y="163.5">VADDR7</text>
<text x="123.4" y="166.1">VADDR8</text>
<text x="146.1" y="163.5">VADDR7</text>
<text x="146.1" y="166.1">VADDR8</text>
<text x="278.3" y="163.5">DE2</text>
<text x="278.3" y="166.1">DOTS</text>
<text x="303.4" y="166.1">DOTS</text>
<text x="304.6" y="163.5">DE2</text>
<text x="123.4" y="168.6">VADDR9</text>
<text x="146.1" y="168.6">VADDR9</text>
<text x="278.3" y="168.6">REVCUR</text>
<text x="278.3" y="171.1">REVCUR1</text>
<text x="278.3" y="173.7">REVCUR2</text>
<text x="299.6" y="171.1">REVCUR1</text>
<text x="299.6" y="173.7">REVCUR2</text>
<text x="300.8" y="168.6">REVCUR</text>
<text x="278.3" y="176.2">VIDEO_TTL</text>
<text x="278.3" y="178.8">VIDEO_X</text>
<text x="298.8" y="176.2">VIDEO_TTL</text>
<text x="300.6" y="178.8">VIDEO_X</text>
<text x="278.3" y="181.3">~VIDEO</text>
<text x="301.8" y="181.3">~VIDEO</text>
<text x="40.6" y="202.7">Power</text>
<text x="42.1" y="206.7">PULLUP</text>
<text x="42.1" y="211.8">LED1-C</text>
<text x="64.5" y="211.8">LED1-C</text>
</g>
<g font-size="1.3" fill="#0f0f0f">
<text x="30.6" y="81.2">-RESET</text>
<text x="31.8" y="83.7">ADDR0</text>
<text x="32.1" y="78.6">-MRW</text>
<text x="81.3" y="78.6">ADDR10</text>
<text x="81.3" y="81.2">ADDR8</text>
<text x="81.3" y="83.7">ADDR9</text>
<text x="109.3" y="81.2">-RESET</text>
<text x="110.5" y="83.7">ADDR0</text>
<text x="110.9" y="78.6">-MRW</text>
<text x="160" y="83.7">CPUDATA2</text>
<text x="160" y="78.6">CPUDATA0</text>
<text x="160" y="81.2">CPUDATA1</text>
<text x="185.6" y="78.6">PULLUP</text>
<text x="236.2" y="83.7">DOTCLOCK</text>
<text x="236.2" y="81.2">CRTCCLOCK</text>
<text x="236.2" y="78.6">CHARCLOCK</text>
<text x="260.4" y="78.6">CHARCLOCK</text>
<text x="263.9" y="81.2">CURSOR</text>
<text x="269.1" y="83.7">DE</text>
<text x="31.8" y="86.2">ADDR1</text>
<text x="31.8" y="88.8">ADDR2</text>
<text x="81.3" y="86.2">~CRTC_CS</text>
<text x="81.3" y="88.8">~VRAM_CE</text>
<text x="109.3" y="88.8">ADDR10</text>
<text x="110.5" y="86.2">ADDR1</text>
<text x="160" y="88.8">CPUDATA4</text>
<text x="160" y="86.2">CPUDATA3</text>
<text x="186.9" y="88.8">CC_QA</text>
<text x="236.2" y="88.8">CC_QA</text>
<text x="261.8" y="86.2">DOTCLOCK</text>
<text x="265.3" y="88.8">HSYNC</text>
<text x="31.8" y="91.3">ADDR3</text>
<text x="31.8" y="93.9">ADDR4</text>
<text x="110.5" y="91.3">ADDR2</text>
<text x="110.5" y="93.9">ADDR3</text>
<text x="160" y="91.3">CPUDATA5</text>
<text x="160" y="93.9">CPUDATA6</text>
<text x="186.8" y="93.9">OSC_B</text>
<text x="186.9" y="91.3">OSC_A</text>
<text x="236.2" y="93.9">OSC_B</text>
<text x="236.2" y="91.3">OSC_A</text>
<text x="264.3" y="91.3">PULLUP</text>
<text x="264.8" y="93.9">VDATA0</text>
<text x="31.8" y="96.4">ADDR5</text>
<text x="31.8" y="98.9">ADDR6</text>
<text x="31.8" y="101.5">ADDR7</text>
<text x="110.5" y="96.4">ADDR4</text>
<text x="110.5" y="98.9">ADDR5</text>
<text x="110.5" y="101.5">ADDR6</text>
<text x="160" y="96.4">CPUDATA7</text>
<text x="160" y="98.9">CURSOR</text>
<text x="160" y="101.5">DE</text>
<text x="186.1" y="96.4">OSC_IN</text>
<text x="236.2" y="96.4">OSC_IN</text>
<text x="264.8" y="101.5">VDATA3</text>
<text x="264.8" y="98.9">VDATA2</text>
<text x="264.8" y="96.4">VDATA1</text>
<text x="28.4" y="106.6">CPUDATA1</text>
<text x="28.4" y="104">CPUDATA0</text>
<text x="110.5" y="104">ADDR7</text>
<text x="110.5" y="106.6">ADDR8</text>
<text x="160" y="104">HSYNC</text>
<text x="160" y="106.6">VDATA0</text>
<text x="264.8" y="106.6">VDATA5</text>
<text x="264.8" y="104">VDATA4</text>
<text x="28.4" y="109.1">CPUDATA2</text>
<text x="28.4" y="111.6">CPUDATA3</text>
<text x="105.7" y="111.6">CRTCCLOCK</text>
<text x="110.5" y="109.1">ADDR9</text>
<text x="160" y="109.1">VDATA1</text>
<text x="160" y="111.6">VDATA2</text>
<text x="264.8" y="111.6">VDATA7</text>
<text x="264.8" y="109.1">VDATA6</text>
<text x="28.4" y="114.2">CPUDATA4</text>
<text x="28.4" y="116.7">CPUDATA5</text>
<text x="28.4" y="119.3">CPUDATA6</text>
<text x="107.5" y="116.7">~CRTC_CS</text>
<text x="111.7" y="119.3">~MRD</text>
<text x="113.1" y="114.2">TPB</text>
<text x="160" y="119.3">VDATA5</text>
<text x="160" y="116.7">VDATA4</text>
<text x="160" y="114.2">VDATA3</text>
<text x="264" y="119.3">VROWS2</text>
<text x="264" y="116.7">VROWS1</text>
<text x="264" y="114.2">VROWS0</text>
<text x="28.4" y="121.8">CPUDATA7</text>
<text x="34.4" y="124.3">TPB</text>
<text x="107.4" y="121.8">~VRAM_CE</text>
<text x="160" y="121.8">VDATA6</text>
<text x="160" y="124.3">VDATA7</text>
<text x="265.6" y="121.8">VSYNC</text>
<text x="30.6" y="132">ADDR11</text>
<text x="33" y="126.9">~MRD</text>
<text x="81.3" y="132">ADDR11</text>
<text x="160" y="126.9">VROWS0</text>
<text x="160" y="129.4">VROWS1</text>
<text x="160" y="132">VROWS2</text>
<text x="265.7" y="132">CG_A5</text>
<text x="265.7" y="129.4">CG_A4</text>
<text x="265.7" y="126.9">CG_A3</text>
<text x="314.9" y="132">CG_A5</text>
<text x="314.9" y="129.4">CG_A4</text>
<text x="314.9" y="126.9">CG_A3</text>
<text x="30.6" y="134.5">ADDR12</text>
<text x="30.6" y="137">ADDR13</text>
<text x="81.3" y="134.5">ADDR12</text>
<text x="81.3" y="137">ADDR13</text>
<text x="160" y="134.5">VSYNC</text>
<text x="265.7" y="137">CG_A7</text>
<text x="265.7" y="134.5">CG_A6</text>
<text x="314.9" y="137">CG_A7</text>
<text x="314.9" y="134.5">CG_A6</text>
<text x="30.6" y="139.6">ADDR14</text>
<text x="30.6" y="142.1">ADDR15</text>
<text x="81.3" y="139.6">ADDR14</text>
<text x="81.3" y="142.1">ADDR15</text>
<text x="109.4" y="139.6">VADDR0</text>
<text x="109.4" y="142.1">VADDR1</text>
<text x="160" y="142.1">VADDR1</text>
<text x="160" y="139.6">VADDR0</text>
<text x="265.7" y="142.1">CG_A9</text>
<text x="265.7" y="139.6">CG_A8</text>
<text x="314.9" y="142.1">CG_A9</text>
<text x="314.9" y="139.6">CG_A8</text>
<text x="33.1" y="144.7">BLK0</text>
<text x="33.1" y="147.2">BLK1</text>
<text x="33.1" y="149.7">BLK2</text>
<text x="81.3" y="144.7">BLK0</text>
<text x="81.3" y="147.2">BLK1</text>
<text x="81.3" y="149.7">BLK2</text>
<text x="108.2" y="144.7">VADDR10</text>
<text x="108.2" y="147.2">VADDR11</text>
<text x="109.4" y="149.7">VADDR2</text>
<text x="160" y="149.7">VADDR2</text>
<text x="160" y="147.2">VADDR11</text>
<text x="160" y="144.7">VADDR10</text>
<text x="265.5" y="149.7">CG_O5</text>
<text x="265.5" y="147.2">CG_O4</text>
<text x="265.5" y="144.7">CG_O3</text>
<text x="314.9" y="149.7">CG_O5</text>
<text x="314.9" y="147.2">CG_O4</text>
<text x="314.9" y="144.7">CG_O3</text>
<text x="31.7" y="154.8">BLOCK</text>
<text x="33.1" y="152.3">BLK3</text>
<text x="81.3" y="152.3">BLK3</text>
<text x="81.3" y="154.8">BLOCK</text>
<text x="109.4" y="152.3">VADDR3</text>
<text x="109.4" y="154.8">VADDR4</text>
<text x="160" y="154.8">VADDR4</text>
<text x="160" y="152.3">VADDR3</text>
<text x="265.5" y="154.8">CG_O7</text>
<text x="265.5" y="152.3">CG_O6</text>
<text x="314.9" y="154.8">CG_O7</text>
<text x="314.9" y="152.3">CG_O6</text>
<text x="34.2" y="159.9">VMA</text>
<text x="34.5" y="157.4">TPA</text>
<text x="81.3" y="159.9">VMA</text>
<text x="81.3" y="157.4">TPA</text>
<text x="109.4" y="157.4">VADDR5</text>
<text x="109.4" y="159.9">VADDR6</text>
<text x="160" y="157.4">VADDR5</text>
<text x="160" y="159.9">VADDR6</text>
<text x="261" y="157.4">COMPOSITE</text>
<text x="267.9" y="159.9">DE1</text>
<text x="314.9" y="159.9">DE1</text>
<text x="314.9" y="157.4">COMPOSITE</text>
<text x="29.6" y="162.4">~ADDR11</text>
<text x="33.3" y="165">~VMA</text>
<text x="81.3" y="165">~VMA</text>
<text x="81.3" y="162.4">~ADDR11</text>
<text x="109.4" y="162.4">VADDR7</text>
<text x="109.4" y="165">VADDR8</text>
<text x="109.4" y="167.5">VADDR9</text>
<text x="160" y="167.5">VADDR9</text>
<text x="160" y="165">VADDR8</text>
<text x="160" y="162.4">VADDR7</text>
<text x="264.2" y="167.5">REVCUR</text>
<text x="266.8" y="165">DOTS</text>
<text x="267.9" y="162.4">DE2</text>
<text x="314.9" y="167.5">REVCUR</text>
<text x="314.9" y="165">DOTS</text>
<text x="314.9" y="162.4">DE2</text>
<text x="263" y="172.6">REVCUR2</text>
<text x="263" y="170.1">REVCUR1</text>
<text x="314.9" y="170.1">REVCUR1</text>
<text x="314.9" y="172.6">REVCUR2</text>
<text x="262.2" y="175.1">VIDEO_TTL</text>
<text x="263.9" y="177.7">VIDEO_X</text>
<text x="314.9" y="175.1">VIDEO_TTL</text>
<text x="314.9" y="177.7">VIDEO_X</text>
<text x="265.2" y="180.2">~VIDEO</text>
<text x="314.9" y="180.2">~VIDEO</text>
<text x="28.1" y="205.6">PULLUP</text>
<text x="27.8" y="210.7">LED1-C</text>
<text x="78.7" y="210.7">LED1-C</text>
</g>
<g font-size="1.3" fill="#725600">
<text x="198.1" y="101.4">File: video-6845-rev-b-clean-schematic-clock.kicad_sch</text>
<text x="43.2" y="169.9">File: video-6845-rev-b-clean-schematic-decode.kicad_sch</text>
<text x="121.9" y="172.5">File: video-6845-rev-b-clean-schematic-vram.kicad_sch</text>
<text x="276.8" y="185.2">File: video-6845-rev-b-clean-schematic-video.kicad_sch</text>
<text x="40.6" y="215.7">File: video-6845-rev-b-clean-schematic-power.kicad_sch</text>
</g>
</svg>
